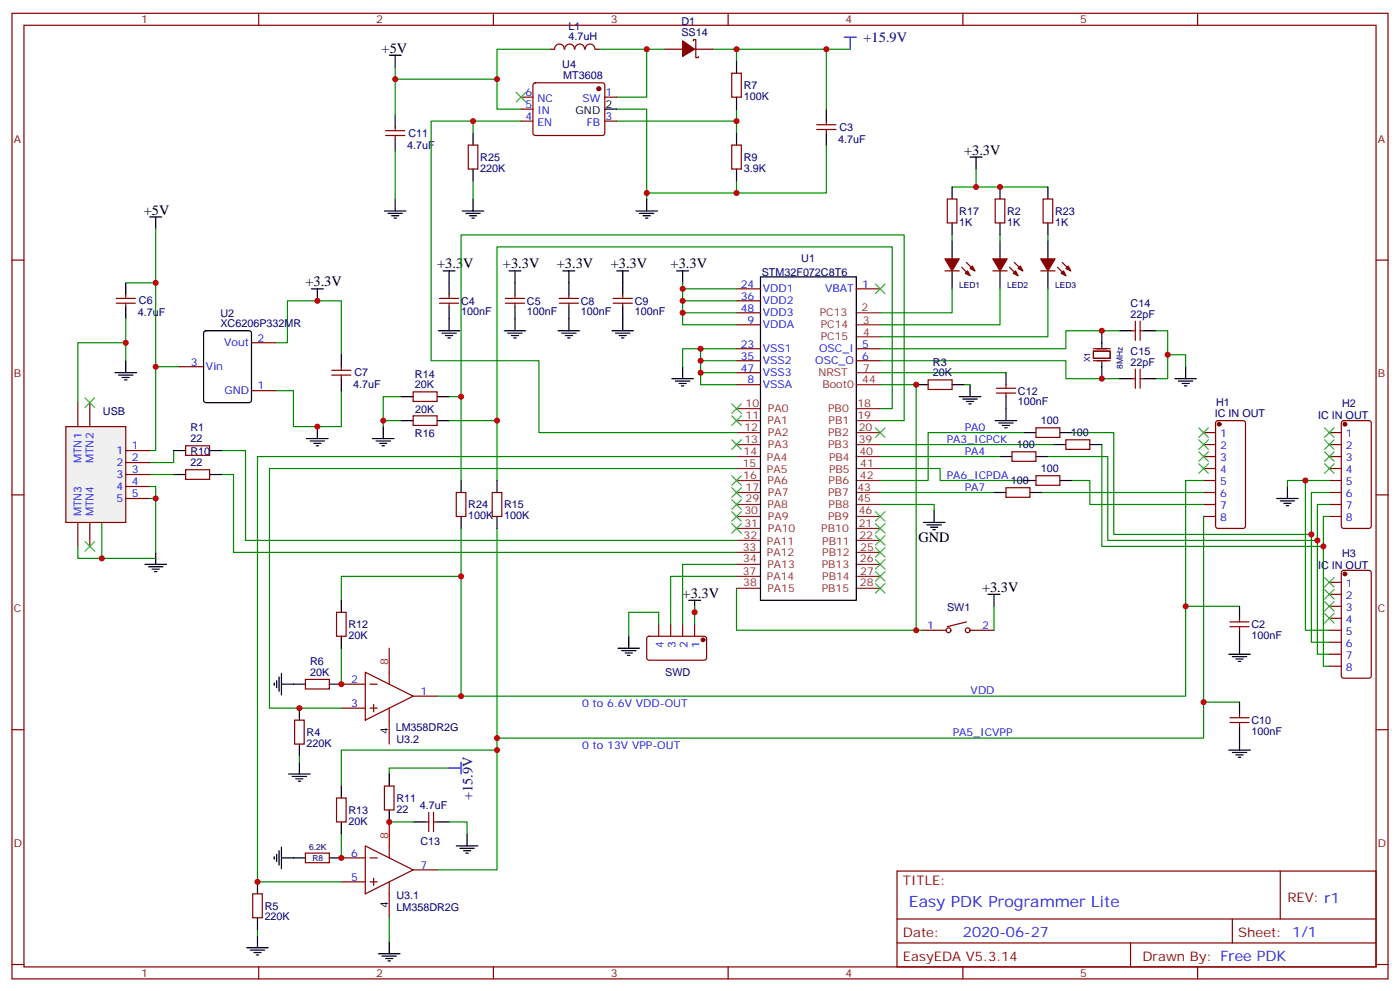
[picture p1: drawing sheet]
<svg xmlns="http://www.w3.org/2000/svg" width="412mm" height="292mm" viewBox="0 0 412 292" stroke-linecap="round" stroke-linejoin="round" font-family="sans-serif">
<g fill="none" stroke="#870000" stroke-width=".35">
<path d="M3.5 3.9h405.4v284.4h-405.4zM7.1 7.4h398.2v277.3h-398.2zM76.2 3.9v3.5M145.3 3.9v3.5M214.5 3.9v3.5M283.6 3.9v3.5M352.8 3.9v3.5M113.6 38.5h5.6M113.6 39.9h5.6M116.4 37.4v1.1M116.4 39.9v1.1M3.5 76.6h3.6"/>
<path d="M278.3 79.8h4.3M283.3 78.7l2.5 2.5M284.7 77.3l2.5 2.5M405.3 76.6h3.6M34.2 87.9h5.7M34.2 89.3h5.7M37 86.8v1.1M37 89.3v1M217 85.1h7M217 88.6h7M217 92.1h7M217 95.6h7"/>
<path d="M252.2 85.1h7.1M97.7 109h5.7M97.7 110.5h5.7M100.5 108v1M100.5 110.5v1M217 102.7h7M217 106.2h7M217 109.7h7M217 113.3h7M252.2 102.7h7.1M252.2 106.2h7.1M354.5 127.4h3.6"/>
<path d="M354.5 130.9h3.6M354.5 134.4h3.6M354.5 138h3.6M358.3 124.1l.5-.2h7.4l.6 .4 .1 30.6-.5 .7h-7.6l-.7-.5v-30.5zM3.5 145.7h3.6M354.5 141.5h3.6M354.5 145h3.6M354.5 148.6h3.6M354.5 152.1h3.6M405.3 145.7h3.6M107.6 197.9l14.1 7.1-14.1 7.1zM114.7 190.9v10.6"/>
<path d="M190.7 187.6l.5-.2h16.5l.4 .7v5.9l-.7 .4-16.5-.1-.4-.6v-5.6zM194 183.8v3.6M197.6 183.8v3.6M201.1 183.8v3.6M204.6 183.8v3.6M3.5 214.9h3.6M100.5 201.5h7.1M100.5 208.5h7.1M109 201.5h2.1M109 208.5h2.1M110.1 207.5v2.1M114.7 208.5v10.6"/>
<path d="M121.7 205h7.1M405.3 214.9h3.6M100.5 252.6h7.1M100.5 259.7h7.1M107.6 249.1l14.1 7.1-14.1 7zM109 252.6h2.1M109 259.7h2.1M110.1 258.6v2.1M114.7 249.1v3.5M114.7 259.7v10.6M121.7 256.2h7.1M264.2 256.5h141.1v28.2h-141.1z"/>
<path d="M377.1 256.5v14.1M264.2 270.6h141.1M264.2 277.7h141.1M333 277.7v7M363 270.6v7.1M3.5 284h3.6M76.2 284.7v3.6M145.3 284.7v3.6M214.5 284.7v3.6M283.6 284.7v3.6M352.8 284.7v3.6M405.3 284h3.6"/>
</g>
<path d="M248.7 11h3.5M250.5 11v3.5" fill="none" stroke="#00f" stroke-width=".35"/>
<g fill="none" stroke="#000" stroke-width=".35">
<path d="M116.4 33.9v3.5M116.4 41v3.5M116.4 58.6v3.5M190.5 58.6v3.5M44.1 63.9h3.5M45.9 63.9v3.5M113.2 62.1h6.4M114.3 62.8h4.2M115.4 63.5h2.1M116.1 64.2h.7M130.5 79.8h3.6M132.3 79.8v3.5"/>
<path d="M149.9 79.8h3.6M151.7 79.8v3.5M165.8 79.8h3.5M167.6 79.8v3.5M181.7 79.8h3.5M183.4 79.8v3.5M187.3 62.1h6.4M188.4 62.8h4.2M189.4 63.5h2.2M190.1 64.2h.8M199.3 79.8h3.5M201.1 79.8v3.5"/>
<path d="M280.5 70.9v5.3M280.5 79.8v5.3M37 83.3v3.5M37 90.3v3.6M91.7 85.1h3.5M93.5 85.1v3.5M129.1 97.4h6.4M130.2 98.1h4.2M131.2 98.8h2.1M131.9 99.5h.7M132.3 93.9v3.5M148.5 97.4h6.4"/>
<path d="M149.6 98.1h4.2M150.6 98.8h2.2M151.3 99.5h.7M151.7 93.9v3.5M164.4 97.4h6.3M165.5 98.1h4.2M166.5 98.8h2.1M167.2 99.5h.7M167.6 93.9v3.5M180.3 97.4h6.3M181.3 98.1h4.3M182.4 98.8h2.1"/>
<path d="M183.1 99.5h.7M183.4 93.9v3.5M224 81.5h28.2v95.3h-28.2zM33.9 109.7h6.3M34.9 110.5h4.3M36 111.2h2.1M36.7 111.9h.7M37 106.2v3.5M100.5 104.5v3.5M100.5 111.5v3.5M197.9 111.5h6.4M199 112.2h4.2"/>
<path d="M200 112.9h2.1M200.7 113.6h.7M201.1 108v3.5M282.6 116.8h6.3M283.6 117.5h4.3M284.7 118.2h2.1M285.4 118.9h.7M285.8 113.3v3.5M90.3 129.2h6.4M91.4 129.9h4.2M92.4 130.6h2.1M93.1 131.3h.7"/>
<path d="M93.5 125.6v3.6M109.7 129.2h6.4M110.8 129.9h4.2M111.8 130.6h2.1M112.5 131.3h.7M112.9 125.6v3.6M376.1 146.8h6.3M377.1 147.5h4.3M378.2 148.2h2.1M378.9 148.9h.7M379.2 143.3v3.5M42.7 166.2h6.3"/>
<path d="M43.7 166.9h4.3M44.8 167.6h2.1M45.5 168.3h.7M45.9 162.7v3.5M202.8 176.8h3.6M204.6 176.8v3.5M82.2 199.4v4.2M82.9 198.3v6.3M182 190.9h6.4M183.1 191.6h4.2M184.1 192.3h2.2M184.9 193h.7"/>
<path d="M185.2 187.4v3.5M80.8 201.1v.7M81.5 200.4v2.1M82.9 201.5h3.5M80.8 252.3v.7M81.5 251.6v2.1M82.2 250.5v4.2M82.9 249.4v6.4M82.9 252.6h3.5M134.4 249.1h6.4M135.5 249.8h4.2M136.5 250.5h2.1"/>
<path d="M137.2 251.2h.7M137.6 245.6v3.5"/>
</g>
<g fill="none" stroke="#008700" stroke-width=".35">
<path d="M162.3 14.5h-15.9v8.8M190.5 14.5v14.1h-8.8M209.9 14.5h40.6M116.4 44.5v14.1M45.9 67.4v65.3h-1.8M280.5 69.2v1.7M37 93.9v12.3M37 83.3h8.9M201.1 83.3v1.8h15.9M201.1 85.1v10.5h15.9M201.1 92.1h15.9M201.1 88.6h15.9"/>
<path d="M280.5 85.1v7h-21.2M45.9 108h7M81.1 115h5.3v10.6h14.1v-10.6M81.1 100.9h3.6v-12.3h15.8v15.9M118.2 116.8h-5.3v8.8M132.3 116.8h3.5v24.7M206.4 102.7v7h10.6M206.4 109.7v3.6h10.6M206.4 106.2h10.6M217 102.7h-15.9v5.3M259.3 113.3h10.6v72.3M44.1 139.7h7.1"/>
<path d="M51.2 132.7v3.5h-7.1M65.3 139.7h3.5v23h148.2M65.3 132.7h7v26.4h144.7M112.9 123.9h5.3M132.3 123.9h14.1v17.6M217 134.4h-141.2v125.3h24.7M217 138h-137.6v70.5h21.1M30 153.8v10.6M135.8 155.6v14.1M259.3 145h33.5M100.5 176.8v-7.1h35.3v35.3h-7M204.6 178.5v5.3"/>
<path d="M217 166.2h-15.9v17.6M217 169.7h-19.4v14.1M100.5 190.9v10.6M194 183.8v-3.5h-8.8v7.1M100.5 245.6v7"/>
</g>
<g fill="#870000" stroke="#870000" stroke-width=".35">
<path d="M278.3 76.2h4.3l-2.1 3.6z"/>
<path d="M284.3 80.5l.7-.7 .8 1.4z"/>
<path d="M285.8 79.1l.7-.7 .7 1.4z"/>
<circle cx="359.1" cy="124.9" r=".53"/>
<circle cx="207.1" cy="188.4" r=".53"/>
</g>
<g fill="none" stroke="#8c2424" stroke-width=".35">
<path d="M252.2 92.1h7.1M252.2 95.6h7.1M252.2 99.2h7.1M252.2 109.7h7.1M252.2 113.3h7.1M217 120.3h7M217 123.9h7M217 127.4h7M217 130.9h7M217 134.4h7M217 138h7M252.2 120.3h7.1"/>
<path d="M252.2 123.9h7.1M252.2 127.4h7.1M252.2 130.9h7.1M252.2 134.4h7.1M252.2 138h7.1M217 141.5h7M217 145h7M217 148.6h7M217 152.1h7M217 155.6h7M217 159.1h7M252.2 141.5h7.1"/>
<path d="M252.2 145h7.1M252.2 148.6h7.1M252.2 152.1h7.1M252.2 155.6h7.1M252.2 159.1h7.1M217 162.7h7M217 166.2h7M217 169.7h7M217 173.2h7M252.2 162.7h7.1M252.2 166.2h7.1M252.2 169.7h7.1"/>
<path d="M252.2 173.2h7.1"/>
</g>
<path d="M257.9 83.6l2.8 2.9M260.7 83.6l-2.8 2.9" fill="none" stroke="#3c3" stroke-width=".35"/>
<path d="M114.7 242v7.1" fill="none" stroke="#f00" stroke-width=".35"/>
<path d="M19.4 125.6h17.6v28.2h-17.6z" fill="#f0f0f0" stroke="#870000" stroke-width=".35"/>
<g fill="none" stroke="#870000" stroke-width=".35">
<path d="M162.3 14.5h1M163.4 14.5a1.41 1.41 0 0 1 1.4-1.5 1.41 1.41 0 0 1 1.4 1.5M166.4 14.5a1.41 1.41 0 0 1 1.4-1.5 1.41 1.41 0 0 1 1.4 1.5M169.4 14.5a1.41 1.41 0 0 1 1.4-1.5 1.41 1.41 0 0 1 1.4 1.5M172.4 14.5a1.41 1.41 0 0 1 1.4-1.5 1.41 1.41 0 0 1 1.4 1.5M175.3 14.5h1.1M195.8 14.5h5.3M204.3 12v-.3h.7v5.3h.7v-.4M204.6 14.5h5.3M153.5 28.6h3.5M153.5 35.7h3.5M153.5 32.1h3.5"/>
<path d="M157.2 24.6l.5-.2h19.7l.5 .2 .3 .5-.1 14.4-.7 .4-20-.1-.4-.6v-14.1zM178.2 28.6h3.5M178.2 35.7h3.5M215.5 21.6h2.9v7h-2.9zM240.6 36.7h5.6M240.6 38.1h5.6M243.4 35.7v1M243.4 38.1v1.1M137.9 42.7h2.9v7.1h-2.9zM215.5 42.7h2.9v7.1h-2.9zM279 58.6h2.9v7.1h-2.9zM293.2 58.6h2.8v7.1h-2.8z"/>
<path d="M307.3 58.6h2.8v7.1h-2.8zM292.5 79.8h4.2M297.4 78.7l2.5 2.5M298.8 77.3l2.5 2.5M306.6 79.8h4.2M311.5 78.7l2.5 2.5M312.9 77.3l2.5 2.5M129.5 89.3h5.6M129.5 87.9h5.6M132.3 86.8v1.1M132.3 89.3v1M148.9 89.3h5.6"/>
<path d="M148.9 87.9h5.6M151.7 86.8v1.1M151.7 89.3v1M164.7 89.3h5.7M164.7 87.9h5.7M167.6 86.8v1.1M167.6 89.3v1M180.6 89.3h5.7M180.6 87.9h5.7M183.4 86.8v1.1M183.4 89.3v1M333.4 97.4h1"/>
<path d="M334.4 94.6v5.6M335.8 94.6v5.6M335.8 97.4h1.1M22.9 118.6v7M26.5 118.6v7M52.9 108h7.1M74.1 115h7M74.1 100.9h7M121.7 115.4h7.1v2.8h-7.1zM273.4 111.9h7.1v2.8h-7.1zM293.5 115.7h5.7M293.5 114.3h5.7"/>
<path d="M296.3 113.3v1M296.3 115.7v1.1M322.1 103.4h4.9v2.1h-4.9zM322.1 102.7h4.9M322.1 106.2h4.9M333.4 111.5h1M334.4 108.7v5.6M335.8 108.7v5.6M335.8 111.5h1.1M37 132.7h7.1M37 136.2h7.1M37 139.7h7.1"/>
<path d="M54.7 131.3h7v2.8h-7zM54.7 138.3h7v2.8h-7zM121.7 122.4h7.1v2.9h-7.1zM298.1 133h7.1v2.9h-7.1zM305.2 126h7v2.8h-7zM314 129.5h7v2.8h-7zM391.6 127.4h3.5M391.6 130.9h3.5M391.6 134.4h3.5M391.6 138h3.5M395.3 124.1l.5-.2h7.4l.7 .4v30.6l-.4 .7h-7.7l-.6-.5-.1-30.5zM22.9 153.8v7.1"/>
<path d="M26.5 153.8v7.1M37 143.3h7.1M37 146.8h7.1M134.4 145h2.8v7.1h-2.8zM145 145h2.8v7.1h-2.8zM296.3 143.6h7.1v2.8h-7.1zM305.2 140.1h7v2.8h-7zM391.6 141.5h3.5M391.6 145h3.5M391.6 148.6h3.5M391.6 152.1h3.5M391.6 171.5h3.5"/>
<path d="M391.6 175h3.5M391.6 178.5h3.5M395.3 168.2l.5-.2h7.4l.7 .4v30.6l-.4 .7h-7.7l-.6-.5-.1-30.5zM99.1 180.3h2.9v7.1h-2.9zM271.6 185.6h7.1M284.7 183.1l-5.7 1.4M285.8 185.6h7M362.3 184.5h5.6M362.3 183.1h5.6M365.1 182.1v1M365.1 184.5v1.1M391.6 185.6h3.5"/>
<path d="M391.6 182.1h3.5M391.6 189.1h3.5M391.6 192.7h3.5M391.6 196.2h3.5M86.8 212.1h2.8v7h-2.8zM90 200.1h7v2.8h-7zM362.3 212.8h5.6M362.3 211.3h5.6M365.1 210.3v1M365.1 212.8v1M99.1 235h2.9v7h-2.9zM113.2 231.5h2.9v7h-2.9z"/>
<path d="M126.3 239.2v5.7M127.7 239.2v5.7M90 251.2h7v2.8h-7zM125.2 242h1.1M127.7 242h1.1M74.4 263.2h2.9v7.1h-2.9z"/>
<circle cx="279.4" cy="185.6" r=".71"/>
<circle cx="285" cy="185.6" r=".71"/>
</g>
<g fill="none" stroke="#008700" stroke-width=".35">
<path d="M116.4 19.8v14.1M176.4 14.5h19.4M217 14.5v3.5M243.4 14.5v17.6M116.4 23.3h30v8.8h7.1M139.3 35.7v3.5M153.5 35.7h-26.5v70.5h31.7v21.2h58.3M181.7 32.1h8.8v26.5M181.7 35.7h35.3v3.5M217 32.1v3.6M139.3 53.3v5.3M217 53.3v3.5"/>
<path d="M243.4 42.7v14.1h-52.9M280.5 55.1h28.2M287.5 49.8v5.3M294.6 69.2v1.7M308.7 69.2v1.7M294.6 85.1v10.5h-35.3M308.7 85.1v14.1h-49.4M329.8 97.4h-15.8v5.3h-54.7M340.4 97.4h3.6v14.1h-3.6M37 100.9h-14.1v17.7M135.8 116.8v-47.6h130.5v54.7h-7M259.3 106.2h54.7v5.3h15.8"/>
<path d="M259.3 109.7h37M284 113.3h1.8M344 104.5h5.2v3.5M259.3 138h17.6v3.5h24.7M259.3 120.3h3.5v-47.6h-116.4v51.2M259.3 130.9h51.1M259.3 134.4h35.3M301.6 127.4h-28.2v14.1h-14.1M308.7 134.4h17.6v24.7h61.8v-10.5h3.5M315.7 127.4h12.4v30h58.2v-12.4h5.3M324.6 130.9v30h65.2v-8.8h1.8M44.1 146.8h1.8v15.9"/>
<path d="M44.1 143.3h1.8v3.5M146.4 155.6v65.3h-45.9v10.6M259.3 148.6h15.9v1.7M306.9 145h47.6M315.7 141.5h5.3v7.1h33.5M354.5 152.1v65.2h-208.1M354.5 141.5h-5.3v63.5h-213.4M384.5 141.5v44.1h7.1M386.3 157.4v31.7h5.3M388.1 159.1v33.6h3.5M391.6 141.5h-12.4v1.8M22.9 160.9v3.5h23"/>
<path d="M217 173.2v12.4h54.6M292.8 178.5v7.1M349.2 178.5h15.9M389.8 160.9v35.3h1.8M354.5 206.8h10.6M88.2 222.6v1.8M132.3 226.2h-17.6v1.7M146.4 220.9v35.3h-17.6M114.7 242h7M132.3 242h5.3v3.6M75.8 273.8v1.8M114.7 270.3v7"/>
</g>
<g fill="none" stroke="#000" stroke-width=".35">
<path d="M114.7 16.3h3.5M116.4 16.3v3.5M217 18v3.6M139.3 39.2v3.5M178.2 32.1h3.5M217 28.6v3.5M217 39.2v3.5M243.4 32.1v3.6M243.4 39.2v3.5M139.3 49.8v3.5M139.3 58.6v3.5M217 49.8v3.5"/>
<path d="M280.5 55.1v3.5M285.8 46.2h3.5M287.5 46.2v3.6M294.6 55.1v3.5M308.7 55.1v3.5M136.2 62.1h6.3M137.2 62.8h4.3M138.3 63.5h2.1M139 64.2h.7M280.5 65.7v3.5M294.6 65.7v3.5M294.6 70.9v5.3"/>
<path d="M294.6 79.8v5.3M308.7 65.7v3.5M308.7 70.9v5.3M308.7 79.8v5.3M60.2 97.6l.5-.2h12.7l.6 .4 .1 20.1-.5 .6-12.9 .1-.7-.5v-20zM132.3 83.3v3.5M132.3 90.3v3.6M151.7 83.3v3.5M151.7 90.3v3.6M167.6 83.3v3.5M167.6 90.3v3.6M183.4 83.3v3.5"/>
<path d="M183.4 90.3v3.6M324.6 97.4v4.9M329.8 97.4h3.6M336.9 97.4h3.5M118.2 116.8h3.5M128.8 116.8h3.5M269.9 113.3h3.5M280.5 113.3h3.5M296.3 109.7v3.6M296.3 116.8v7.1M324.6 106.6v4.9M329.8 111.5h3.6"/>
<path d="M336.9 111.5h3.5M346.1 111.5h6.3M347.1 112.2h4.3M348.2 112.9h2.1M348.9 113.6h.7M349.2 108v3.5M51.2 132.7h3.5M51.2 139.7h3.5M61.7 132.7h3.6M61.7 139.7h3.6M118.2 123.9h3.5M128.8 123.9h3.5"/>
<path d="M293.2 123.9h6.3M294.2 124.6h4.2M294.6 134.4h3.5M295.3 125.3h2.1M296 126h.7M301.6 127.4h3.6M305.2 134.4h3.5M310.4 130.9h3.6M312.2 127.4h3.5M321 130.9h3.6M135.8 141.5v3.5M135.8 152.1v3.5"/>
<path d="M146.4 141.5v3.5M146.4 152.1v3.5M272 153.8h6.3M273 154.6h4.3M274.1 155.3h2.1M274.8 156h.7M275.2 150.3v3.5M292.8 145h3.5M301.6 141.5h3.6M303.4 145h3.5M312.2 141.5h3.5M100.5 176.8v3.5"/>
<path d="M291 175h3.6M292.8 175v3.5M365.1 178.5v3.6M100.5 187.4v3.5M361.9 192.7h6.4M363 193.4h4.2M364.1 194.1h2.1M364.8 194.8h.7M365.1 185.6v7.1M86.4 201.5h3.6M88.2 208.5v3.6M88.2 219.1v3.5"/>
<path d="M97 201.5h3.5M365.1 206.8v3.5M365.1 213.8v7.1M85 227.9h6.4M86.1 228.6h4.2M87.1 229.3h2.2M87.8 230h.7M88.2 224.4v3.5M100.5 231.5v3.5M114.7 227.9v3.6M114.7 238.5v3.5M361.9 220.9h6.4"/>
<path d="M363 221.6h4.2M364.1 222.3h2.1M364.8 223h.7M75.8 259.7v3.5M86.4 252.6h3.6M97 252.6h3.5M100.5 242v3.6M121.7 242h3.5M128.8 242h3.5M72.7 279.1h6.3M73.7 279.8h4.3M75.8 270.3v3.5"/>
<path d="M75.8 275.6v3.5M114.7 277.3v3.5M74.8 280.5h2.1M75.5 281.2h.7M111.5 280.8h6.3M112.5 281.6h4.3M113.6 282.3h2.1M114.3 283h.7"/>
</g>
<g fill="#870000" stroke="#870000" stroke-width=".35">
<path d="M292.5 76.2h4.2l-2.1 3.6z"/>
<path d="M298.4 80.5l.8-.7 .7 1.4z"/>
<path d="M299.9 79.1l.7-.7 .7 1.4z"/>
<path d="M306.6 76.2h4.2l-2.1 3.6z"/>
<path d="M312.6 80.5l.7-.7 .7 1.4z"/>
<path d="M314 79.1l.7-.7 .7 1.4z"/>
<path d="M201.1 12l3.5 2.5-3.5 2.1z"/>
<circle cx="396.2" cy="124.9" r=".53"/>
<circle cx="176.4" cy="26.1" r=".53"/>
<circle cx="396.2" cy="169" r=".53"/>
</g>
<g fill="none" stroke="#3c3" stroke-width=".35">
<path d="M152 27.2l2.9 2.8M154.9 27.2l-2.9 2.8M25 117.2l2.9 2.8M27.9 117.2l-2.9 2.8M215.5 118.9l2.9 2.8M218.4 118.9l-2.9 2.8M215.5 122.4l2.9 2.9M215.5 129.5l2.9 2.8M218.4 122.4l-2.9 2.9M218.4 129.5l-2.9 2.8M257.9 126l2.8 2.8M260.7 126l-2.8 2.8"/>
<path d="M353.1 126l2.9 2.8M353.1 129.5l2.9 2.8M353.1 133l2.9 2.9M353.1 136.6l2.9 2.8M356 126l-2.9 2.8M356 129.5l-2.9 2.8M356 133l-2.9 2.9M356 136.6l-2.9 2.8M390.2 136.6l2.8 2.8M390.2 133l2.8 2.9M390.2 129.5l2.8 2.8M390.2 126l2.8 2.8"/>
<path d="M393 136.6l-2.8 2.8M393 133l-2.8 2.9M393 129.5l-2.8 2.8M393 126l-2.8 2.8M25 159.5l2.9 2.8M27.9 159.5l-2.9 2.8M215.5 140.1l2.9 2.8M215.5 143.6l2.9 2.8M215.5 147.1l2.9 2.9M215.5 150.7l2.9 2.8M215.5 154.2l2.9 2.8M218.4 140.1l-2.9 2.8"/>
<path d="M218.4 143.6l-2.9 2.8M218.4 147.1l-2.9 2.9M218.4 150.7l-2.9 2.8M218.4 154.2l-2.9 2.8M257.9 157.7l2.8 2.8M257.9 154.2l2.8 2.8M257.9 150.7l2.8 2.8M260.7 157.7l-2.8 2.8M260.7 154.2l-2.8 2.8M260.7 150.7l-2.8 2.8M257.9 171.8l2.8 2.9M257.9 168.3l2.8 2.8"/>
<path d="M257.9 164.8l2.8 2.8M257.9 161.3l2.8 2.8M260.7 171.8l-2.8 2.9M260.7 168.3l-2.8 2.8M260.7 164.8l-2.8 2.8M260.7 161.3l-2.8 2.8M390.2 170.1l2.8 2.8M390.2 173.6l2.8 2.8M390.2 177.1l2.8 2.9M393 170.1l-2.8 2.8M393 173.6l-2.8 2.8M393 177.1l-2.8 2.9"/>
<path d="M390.2 180.7l2.8 2.8M393 180.7l-2.8 2.8"/>
</g>
<path d="M132.3 226.2h3.5M135.8 224.4v3.5" fill="none" stroke="#00f" stroke-width=".35"/>
<g fill="#c00">
<circle cx="384.5" cy="141.5" r=".88"/>
<circle cx="388.1" cy="159.1" r=".88"/>
<circle cx="146.4" cy="23.3" r=".88"/>
<circle cx="294.6" cy="55.1" r=".88"/>
<circle cx="100.5" cy="201.5" r=".88"/>
<circle cx="114.7" cy="242" r=".88"/>
<circle cx="217" cy="56.8" r=".88"/>
<circle cx="75.8" cy="259.7" r=".88"/>
<circle cx="88.2" cy="208.5" r=".88"/>
<circle cx="243.4" cy="14.5" r=".88"/>
<circle cx="190.5" cy="56.8" r=".88"/>
<circle cx="349.3" cy="178.5" r=".88"/>
<circle cx="354.5" cy="206.8" r=".88"/>
<circle cx="146.4" cy="217.3" r=".88"/>
<circle cx="146.4" cy="123.9" r=".88"/>
<circle cx="146.4" cy="220.9" r=".88"/>
<circle cx="269.9" cy="185.6" r=".88"/>
<circle cx="287.5" cy="55.1" r=".88"/>
<circle cx="30" cy="164.4" r=".88"/>
<circle cx="100.5" cy="252.6" r=".88"/>
<circle cx="45.9" cy="146.8" r=".88"/>
<circle cx="135.8" cy="169.7" r=".88"/>
<circle cx="206.4" cy="106.2" r=".88"/>
<circle cx="93.5" cy="88.6" r=".88"/>
<circle cx="201.1" cy="88.6" r=".88"/>
<circle cx="201.1" cy="85.1" r=".88"/>
<circle cx="201.1" cy="92.1" r=".88"/>
<circle cx="45.9" cy="83.3" r=".88"/>
<circle cx="45.9" cy="108" r=".88"/>
<circle cx="204.6" cy="180.3" r=".88"/>
<circle cx="206.4" cy="102.7" r=".88"/>
<circle cx="206.4" cy="109.7" r=".88"/>
<circle cx="93.5" cy="125.6" r=".88"/>
<circle cx="112.9" cy="123.9" r=".88"/>
<circle cx="344" cy="104.5" r=".88"/>
<circle cx="324.6" cy="97.4" r=".88"/>
<circle cx="324.6" cy="111.5" r=".88"/>
<circle cx="135.8" cy="116.8" r=".88"/>
<circle cx="135.8" cy="205" r=".88"/>
<circle cx="37" cy="100.9" r=".88"/>
<circle cx="116.4" cy="23.3" r=".88"/>
<circle cx="190.5" cy="14.5" r=".88"/>
<circle cx="217" cy="14.5" r=".88"/>
<circle cx="217" cy="35.7" r=".88"/>
<circle cx="269.9" cy="113.3" r=".88"/>
<circle cx="139.3" cy="35.7" r=".88"/>
<circle cx="389.8" cy="160.9" r=".88"/>
<circle cx="386.3" cy="157.4" r=".88"/>
</g>
<text font-size="4.6" fill="#00f" x="267.8" y="267.1">Easy PDK Programmer Lite</text>
<g font-size="4.2">
<text x="112.4" y="15.6">+5V</text>
<text x="284" y="45.5">+3.3V</text>
<text x="42.3" y="63.2">+5V</text>
<text x="128.8" y="79.1">+3.3V</text>
<text x="148.2" y="79.1">+3.3V</text>
<text x="164" y="79.1">+3.3V</text>
<text x="179.9" y="79.1">+3.3V</text>
<text x="197.6" y="79.1">+3.3V</text>
<text x="90" y="84.3">+3.3V</text>
<text x="270.6" y="159.5">GND</text>
<text x="201.1" y="176.1">+3.3V</text>
<text x="289.3" y="174.3">+3.3V</text>
</g>
<g font-size="4.2" fill="#000080">
<text x="254.4" y="12.4">+15.9V</text>
<text x="139.2" y="235.6" transform="rotate(-90 139.2 235.6)">+15.9V</text>
</g>
<text font-size="4.2" fill="#00f" x="283.6" y="275.9">2020-06-27</text>
<g font-size="3.9" fill="#800">
<text x="266" y="260.7">TITLE:</text>
<text x="379.2" y="265.7">REV: r1</text>
<text x="266" y="275.9">Date:</text>
<text x="364.8" y="275.9">Sheet: 1/1</text>
<text x="266" y="283">EasyEDA V5.3.14</text>
<text x="336.5" y="283">Drawn By: Free PDK</text>
</g>
<g font-size="3.2" fill="#800">
<text x="41.6" y="6.9">1</text>
<text x="110.8" y="6.9">2</text>
<text x="179.9" y="6.9">3</text>
<text x="249.1" y="6.9">4</text>
<text x="318.2" y="6.9">5</text>
<text x="4.1" y="42">A</text>
<text x="405.9" y="42">A</text>
<text x="4.1" y="111.2">B</text>
<text x="405.9" y="111.2">B</text>
<text x="4.1" y="180.3">C</text>
<text x="405.9" y="180.3">C</text>
<text x="4.1" y="249.4">D</text>
<text x="405.9" y="249.4">D</text>
<text x="41.6" y="287.7">1</text>
<text x="110.8" y="287.7">2</text>
<text x="179.9" y="287.7">3</text>
<text x="249.1" y="287.7">4</text>
<text x="318.2" y="287.7">5</text>
</g>
<g font-size="3.2" fill="#000080">
<text x="167.5" y="11.9">4.7uH</text>
<text x="167.5" y="8.7">L1</text>
<text x="200.7" y="10.6">SS14</text>
<text x="200.7" y="7.4">D1</text>
<text x="165.6" y="20.1">U4</text>
<text x="165.9" y="23.3">MT3608</text>
<text x="219.1" y="29.4">100K</text>
<text x="219.1" y="26.2">R7</text>
<text x="120.3" y="40.3">C11</text>
<text x="247.3" y="38.5">C3</text>
<text x="119.9" y="43.8">4.7uF</text>
<text x="141.5" y="47.5">R25</text>
<text x="219.1" y="47.4">R9</text>
<text x="246.9" y="42">4.7uF</text>
<text x="141.5" y="50.5">220K</text>
<text x="219.1" y="50.6">3.9K</text>
<text x="282.6" y="63.3">R17</text>
<text x="296.7" y="63.3">R2</text>
<text x="310.8" y="63.3">R23</text>
<text x="282.6" y="66.4">1K</text>
<text x="296.7" y="66.4">1K</text>
<text x="310.8" y="66.4">1K</text>
<text x="236" y="77.3">U1</text>
<text x="224.4" y="81.2">STM32F072C8T6</text>
<text x="40.9" y="89.6">C6</text>
<text x="135.8" y="89.8">C4</text>
<text x="155.2" y="89.8">C5</text>
<text x="171.1" y="89.8">C8</text>
<text x="187" y="89.8">C9</text>
<text x="40.6" y="93.2">4.7uF</text>
<text x="64.9" y="93.2">U2</text>
<text x="135.8" y="92.9">100nF</text>
<text x="155.2" y="92.9">100nF</text>
<text x="171.1" y="92.9">100nF</text>
<text x="187" y="92.9">100nF</text>
<text x="333" y="93.5">22pF</text>
<text x="333" y="90.4">C14</text>
<text x="64.9" y="96.3">XC6206P332MR</text>
<text x="274.8" y="107.6">R3</text>
<text x="333" y="107.6">22pF</text>
<text x="333" y="104.6">C15</text>
<text x="104.4" y="110.8">C7</text>
<text x="122.2" y="111.3">R14</text>
<text x="274.8" y="110.8">20K</text>
<text x="104.1" y="114.3">4.7uF</text>
<text x="122.2" y="114.3">20K</text>
<text x="299.9" y="119.3">100nF</text>
<text x="299.9" y="116.3">C12</text>
<text x="358.3" y="119.5">H1</text>
<text x="395.3" y="119.9">H2</text>
<text x="30.3" y="122.1">USB</text>
<text x="122.3" y="121.5">20K</text>
<text x="306.6" y="124.9">100</text>
<text x="357.9" y="122.8">IC IN OUT</text>
<text x="388.3" y="123.4">IC IN OUT</text>
<text x="56.1" y="130.2">22</text>
<text x="56.1" y="127">R1</text>
<text x="122.2" y="128.5">R16</text>
<text x="299.5" y="132">100</text>
<text x="315.4" y="128.4">100</text>
<text x="56.1" y="137.3">22</text>
<text x="56.1" y="134.1">R10</text>
<text x="297.8" y="142.6">100</text>
<text x="306.6" y="139">100</text>
<text x="137.9" y="149.7">R24</text>
<text x="148.5" y="149.7">R15</text>
<text x="137.9" y="152.9">100K</text>
<text x="148.5" y="152.9">100K</text>
<text x="388.3" y="167.5">IC IN OUT</text>
<text x="395.3" y="164">H3</text>
<text x="102.7" y="185">R12</text>
<text x="279" y="180">SW1</text>
<text x="368.7" y="185">C2</text>
<text x="102.7" y="188.1">20K</text>
<text x="368.7" y="188.1">100nF</text>
<text x="91.4" y="195.8">R6</text>
<text x="91.4" y="199">20K</text>
<text x="196" y="199.2">SWD</text>
<text x="116.6" y="215.2">LM358DR2G</text>
<text x="368.7" y="213.3">C10</text>
<text x="90.3" y="219.9">220K</text>
<text x="90.3" y="216.8">R4</text>
<text x="116.8" y="218.8">U3.2</text>
<text x="368.7" y="216.3">100nF</text>
<text x="102.7" y="239.7">R13</text>
<text x="116.8" y="239.3">22</text>
<text x="116.8" y="236.2">R11</text>
<text x="123.6" y="238.2">4.7uF</text>
<text x="102.7" y="242.8">20K</text>
<text x="123.8" y="248.7">C13</text>
<text x="78" y="267.9">R5</text>
<text x="116.8" y="268.1">LM358DR2G</text>
<text x="116.8" y="264.6">U3.1</text>
<text x="78" y="271">220K</text>
</g>
<g font-size="3.2" fill="#00f">
<text x="154.8" y="28.3">6</text>
<text x="178.3" y="28.3">1</text>
<text x="154.8" y="35.3">4</text>
<text x="154.8" y="31.8">5</text>
<text x="158.3" y="33.5">IN</text>
<text x="158.3" y="30">NC</text>
<text x="171.5" y="30">SW</text>
<text x="178.3" y="35.3">3</text>
<text x="158.3" y="37.1">EN</text>
<text x="172.9" y="37.1">FB</text>
<text x="218.2" y="84.7">24</text>
<text x="218.2" y="88.2">36</text>
<text x="224.7" y="86.1">VDD1</text>
<text x="224.7" y="89.6">VDD2</text>
<text x="243.1" y="86.1">VBAT</text>
<text x="254" y="84.7">1</text>
<text x="218.2" y="91.8">48</text>
<text x="220.2" y="95.3">9</text>
<text x="224.7" y="93.2">VDD3</text>
<text x="66" y="102">Vout</text>
<text x="75.8" y="100.6">2</text>
<text x="224.7" y="96.7">VDDA</text>
<text x="56.2" y="107.6">3</text>
<text x="218.2" y="102.3">23</text>
<text x="218.2" y="105.9">35</text>
<text x="224.7" y="103.8">VSS1</text>
<text x="224.7" y="107.3">VSS2</text>
<text x="240.1" y="107.3">OSC_O</text>
<text x="241.3" y="103.8">OSC_I</text>
<text x="254" y="102.3">5</text>
<text x="254" y="105.9">6</text>
<text x="60.7" y="109">Vin</text>
<text x="218.2" y="109.4">47</text>
<text x="220.2" y="112.9">8</text>
<text x="224.7" y="110.8">VSS3</text>
<text x="66.1" y="116.1">GND</text>
<text x="75.8" y="114.7">1</text>
<text x="224.7" y="114.3">VSSA</text>
<text x="278.9" y="130.4">PA3_ICPCK</text>
<text x="284.2" y="126.9">PA0</text>
<text x="359.4" y="128.8">1</text>
<text x="396.4" y="128.8">1</text>
<text x="24" y="136.4" transform="rotate(-90 24 136.4)">MTN1</text>
<text x="27.5" y="136.4" transform="rotate(-90 27.5 136.4)">MTN2</text>
<text x="34.3" y="133.7">1</text>
<text x="34.3" y="137.3">2</text>
<text x="38.8" y="132.3">1</text>
<text x="38.8" y="135.9">2</text>
<text x="284.2" y="133.9">PA4</text>
<text x="359.4" y="132.3">2</text>
<text x="359.4" y="135.9">3</text>
<text x="396.4" y="132.3">2</text>
<text x="396.4" y="135.9">3</text>
<text x="34.3" y="140.8">3</text>
<text x="38.8" y="139.4">3</text>
<text x="38.8" y="142.9">4</text>
<text x="278.9" y="141">PA6_ICPDA</text>
<text x="359.4" y="139.4">4</text>
<text x="359.4" y="142.9">5</text>
<text x="396.4" y="139.4">4</text>
<text x="396.4" y="142.9">5</text>
<text x="34.3" y="144.3">4</text>
<text x="34.3" y="147.8">5</text>
<text x="38.8" y="146.4">5</text>
<text x="284.2" y="144.5">PA7</text>
<text x="359.4" y="146.4">6</text>
<text x="359.4" y="150">7</text>
<text x="396.4" y="146.4">6</text>
<text x="396.4" y="150">7</text>
<text x="24" y="152.1" transform="rotate(-90 24 152.1)">MTN3</text>
<text x="27.5" y="152.1" transform="rotate(-90 27.5 152.1)">MTN4</text>
<text x="359.4" y="153.5">8</text>
<text x="396.4" y="153.5">8</text>
<text x="396.4" y="172.9">1</text>
<text x="396.4" y="176.4">2</text>
<text x="396.4" y="180">3</text>
<text x="273.1" y="185.2">1</text>
<text x="289.3" y="185.2">2</text>
<text x="396.4" y="183.5">4</text>
<text x="195.4" y="190.7" transform="rotate(-90 195.4 190.7)">4</text>
<text x="199" y="190.7" transform="rotate(-90 199 190.7)">3</text>
<text x="202.5" y="190.7" transform="rotate(-90 202.5 190.7)">2</text>
<text x="206" y="190.7" transform="rotate(-90 206 190.7)">1</text>
<text x="396.4" y="187">5</text>
<text x="396.4" y="190.5">6</text>
<text x="396.4" y="194.1">7</text>
<text x="396.4" y="197.6">8</text>
<text x="103.5" y="201.1">2</text>
<text x="103.5" y="208.2">3</text>
<text x="123.8" y="204.6">1</text>
<text x="171.4" y="208.2">0 to 6.6V VDD-OUT</text>
<text x="285.9" y="204.5">VDD</text>
<text x="171.4" y="220.5">0 to 13V VPP-OUT</text>
<text x="280.6" y="216.8">PA5_ICVPP</text>
<text x="103.5" y="252.3">6</text>
<text x="123.8" y="255.8">7</text>
<text x="103.5" y="259.3">5</text>
</g>
<g font-size="3.2">
<text x="169.6" y="33.5">GND</text>
<text x="178.3" y="31.8">2</text>
<text x="114.3" y="216.2" transform="rotate(-90 114.3 216.2)">4</text>
<text x="114.3" y="267.3" transform="rotate(-90 114.3 267.3)">4</text>
</g>
<g font-size="3.2" fill="#8d2323">
<text x="241.5" y="93.2">PC13</text>
<text x="253.8" y="91.6">2</text>
<text x="254.1" y="95.3">3</text>
<text x="241.7" y="96.6">PC14</text>
<text x="241.7" y="100.2">PC15</text>
<text x="254.2" y="98.8">4</text>
<text x="241.1" y="110.8">NRST</text>
<text x="254" y="112.9">44</text>
<text x="254.2" y="109.4">7</text>
<text x="219.6" y="120">10</text>
<text x="242.2" y="114.3">Boot0</text>
<text x="252.6" y="120">18</text>
<text x="219.6" y="123.3">11</text>
<text x="226.1" y="124.9">PA1</text>
<text x="226.2" y="121.4">PA0</text>
<text x="243.9" y="121.4">PB0</text>
<text x="244.1" y="124.9">PB1</text>
<text x="252.6" y="123.3">19</text>
<text x="219.3" y="126.8">12</text>
<text x="219.3" y="130.6">13</text>
<text x="226.2" y="128.4">PA2</text>
<text x="226.2" y="132">PA3</text>
<text x="243.9" y="128.4">PB2</text>
<text x="243.9" y="132">PB3</text>
<text x="252.9" y="126.8">20</text>
<text x="252.9" y="130.6">39</text>
<text x="218.8" y="137.6">15</text>
<text x="219" y="134.1">14</text>
<text x="225.9" y="135.8">PA4</text>
<text x="244.2" y="135.8">PB4</text>
<text x="253.2" y="134.1">40</text>
<text x="253.4" y="137.6">41</text>
<text x="218.9" y="140.9">16</text>
<text x="225.9" y="139.2">PA5</text>
<text x="226.1" y="142.6">PA6</text>
<text x="244.1" y="142.6">PB6</text>
<text x="244.2" y="139.2">PB5</text>
<text x="253.3" y="140.9">42</text>
<text x="219.6" y="144.7">17</text>
<text x="219.6" y="148">29</text>
<text x="226.1" y="149.6">PA8</text>
<text x="226.2" y="146.1">PA7</text>
<text x="243.9" y="146.1">PB7</text>
<text x="244.1" y="149.6">PB8</text>
<text x="252.6" y="144.7">43</text>
<text x="252.6" y="148">45</text>
<text x="219.3" y="151.5">30</text>
<text x="219.3" y="155.3">31</text>
<text x="226.2" y="153.1">PA9</text>
<text x="243.9" y="153.1">PB9</text>
<text x="252.9" y="151.5">46</text>
<text x="252.9" y="155.3">21</text>
<text x="219" y="158.8">32</text>
<text x="225.9" y="160.5">PA11</text>
<text x="226.2" y="156.7">PA10</text>
<text x="241.9" y="156.7">PB10</text>
<text x="242.2" y="160.5">PB11</text>
<text x="253.2" y="158.8">22</text>
<text x="218.8" y="162.3">33</text>
<text x="218.9" y="165.6">34</text>
<text x="225.9" y="163.9">PA12</text>
<text x="226.1" y="167.3">PA13</text>
<text x="242.1" y="167.3">PB13</text>
<text x="242.2" y="163.9">PB12</text>
<text x="253.3" y="165.6">26</text>
<text x="253.4" y="162.3">25</text>
<text x="218.8" y="169.4">37</text>
<text x="218.9" y="172.7">38</text>
<text x="225.9" y="170.9">PA14</text>
<text x="242.2" y="170.9">PB14</text>
<text x="253.3" y="172.7">28</text>
<text x="253.4" y="169.4">27</text>
<text x="226.1" y="174.3">PA15</text>
<text x="242.1" y="174.3">PB15</text>
</g>
<g font-size="3.2" fill="#f00">
<text x="114.3" y="195.8" transform="rotate(-90 114.3 195.8)">8</text>
<text x="114.3" y="247" transform="rotate(-90 114.3 247)">8</text>
</g>
<g font-size="2.5" fill="#000080">
<text x="282.6" y="84.7">LED1</text>
<text x="296.7" y="84.7">LED2</text>
<text x="310.8" y="84.7">LED3</text>
<text x="321.1" y="106.6" transform="rotate(-90 321.1 106.6)">X1</text>
<text x="330.8" y="108.6" transform="rotate(-90 330.8 108.6)">8MHz</text>
<text x="91.1" y="250.2">6.2K</text>
<text x="92" y="253.6">R8</text>
</g>
</svg>
